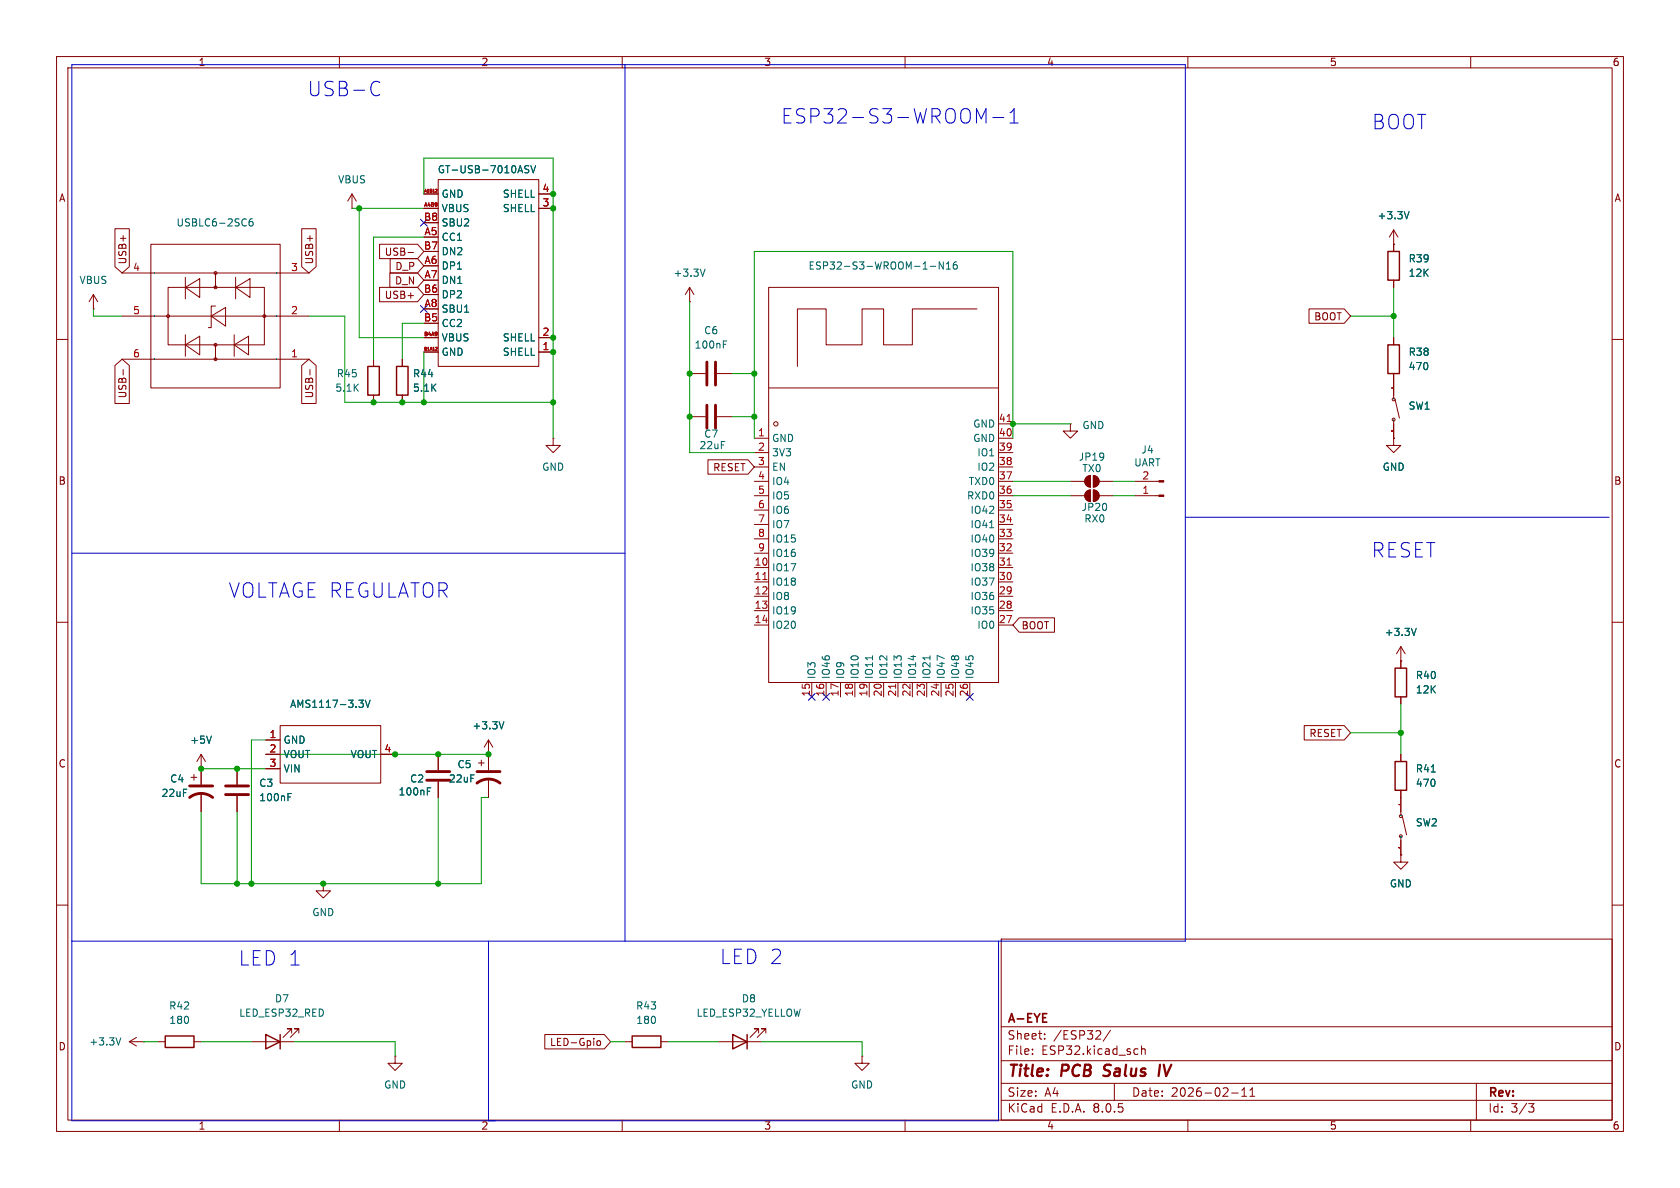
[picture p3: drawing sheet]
<svg xmlns="http://www.w3.org/2000/svg" width="297mm" height="210mm" viewBox="0 0 297 210" stroke-linecap="round" stroke-linejoin="round" font-family="sans-serif">
<g fill="none" stroke="#840000" stroke-width=".18">
<path d="M10 10h277v190h-277zM12 12h273v186h-273zM60 10v2M110 10v2M160 10v2M210 10v2M260 10v2M62.2 36.8h.1M62.2 34.3l-.7 1.3M62.2 34.3v2.5M62.2 34.3l.8 1.3M74.9 36.8h2.6"/>
<path d="M74.9 34.3h2.6M77.5 31.8h17.7v33h-17.7zM95.2 36.8h2.6M95.2 34.3h2.6M10 60h2M16.5 54.6h.1M16.5 52.1l-.8 1.2M16.5 52.1v2.5M16.5 52.1l.8 1.2M20.3 40.4h2.6v6.7l-1.3 1.2-1.3-1.2zM21.6 48.3h33M21.6 55.9h33"/>
<path d="M26.7 43.2h22.8v25.4h-22.8zM29.7 50.8h17v10.2h-17zM32.8 50.8l2.5-1.5v3.3zM32.8 49v3.8M32.8 59.2v3.8M37.3 55.9l2.6-1.5v3.3zM38.1 54.1h-.8v3.8h-.5M38.1 48.3v2.5M41.4 59.2v3.8M41.7 50.8l2.5-1.5v3.3zM41.7 49v3.8M53.3 40.4h2.6v6.7l-1.3 1.2-1.3-1.2z"/>
<path d="M67.1 50.8h6.7l1.1 1.3-1.1 1.2h-6.7zM67.1 43.2h6.7l1.1 1.3-1.1 1.2h-6.7zM68.9 48.3h4.9l1.1 1.2-1.1 1.3h-4.9zM69 45.7h4.8l1.1 1.3-1.1 1.3h-4.8zM72.1 44.6h1M74.9 59.7h2.6M95.2 59.7h2.6M121.9 53.3h.1M121.9 50.8l-.7 1.3M121.9 50.8v2.5M121.9 50.8l.8 1.3M135.9 50.8h40.6v69.9h-40.6z"/>
<path d="M172.7 54.6h-11.4v6.4h-5.1v-6.4h-3.8v6.4h-6.4v-6.4h-5v10.2M231.4 54.6h6.2l1.2 1.3-1.2 1.3h-6.2zM246.4 43.2h.1M246.4 40.6v3.9M246.4 49.5v1.3M246.4 59.7v1.3M246.4 40.6l-.8 1.3M246.4 40.6l.7 1.3M285 60h2M20.3 64.6l1.3-1.1 1.3 1.1v6.7h-2.6zM21.6 63.5h33M21.8 65.3v1"/>
<path d="M32.8 61l2.5-1.6v3.3zM38.1 61v2.5M41.4 61l2.5-1.6v3.3zM53.3 64.6l1.3-1.1 1.3 1.1v6.7h-2.6zM54.8 65.3v1M66 63.5v1.3M66 69.9v1.2M71.1 63.5v1.3M71.1 69.9v1.2M74.9 62.2h2.6M95.2 62.2h2.6M97.8 77.5v1.2h1.3l-1.3 1.3-1.3-1.3h1.3"/>
<path d="M97.8 77.5h.1M121.9 66h2.8M121.9 73.7h2.8M126.7 66h2.8M126.7 73.7h2.8M133.3 77.5h2.6M135.9 68.6h40.6M176.5 77.5h2.6M176.5 74.9h2.6M189.2 74.9v1.3h1.3l-1.3 1.3-1.2-1.3h1.2M189.2 74.9h.1M246.4 77.5v1.2h1.2l-1.2 1.3-1.3-1.3h1.3"/>
<path d="M246.4 77.5h.1M246.4 66v4.4M246.4 74.4v3.1M246.6 70.6l.8 3.3M125.2 81.3h7l1.1 1.3-1.1 1.2h-7zM133.3 80h2.6M133.3 82.6h2.6M133.3 97.8h2.6M133.3 95.3h2.6M133.3 92.7h2.6M133.3 90.2h2.6M133.3 87.6h2.6"/>
<path d="M133.3 85.1h2.6M176.5 80h2.6M176.5 82.6h2.6M176.5 97.8h2.6M176.5 95.3h2.6M176.5 92.7h2.6M176.5 90.2h2.6M176.5 87.6h2.6M176.5 85.1h2.6M189.2 87.6h2.6M189.2 85.1h2.6M192.1 84.4l.7-.3v2a1.02 1.02 0 0 1-.9-.6 1.02 1.02 0 0 1 .2-1.1z"/>
<path d="M192.1 86.9l.7-.3v2a1.02 1.02 0 0 1-.9-.6 1.02 1.02 0 0 1 .2-1.1zM193.3 84.1a1.02 1.02 0 0 1 1 1 1.02 1.02 0 0 1-1 1zM193.3 86.6a1.02 1.02 0 0 1 1 1 1.02 1.02 0 0 1-1 1zM194.3 87.6h2.5M194.3 85.1h2.5M200.7 87.6h4.2M200.7 85.1h4.2M10 110h2M133.3 100.3h2.6M133.3 102.9h2.6M133.3 105.4h2.6M133.3 108h2.6"/>
<path d="M133.3 110.5h2.6M176.5 100.3h2.6M176.5 102.9h2.6M176.5 105.4h2.6M176.5 108h2.6M176.5 110.5h2.6M180.2 109.2h6.2v2.6h-6.2l-1.1-1.3zM247.6 116.8h.1M247.6 114.3v3.8M247.6 114.3l-.7 1.3M247.6 114.3l.8 1.3M285 110h2"/>
<path d="M33.8 137.4h1M34.3 136.9v1M35.6 135.9h.1M35.6 133.4l-.8 1.2M35.6 133.4v5.3M35.6 133.4l.7 1.2M41.9 135.9v2.8M47 130.8h2.5M47 133.4h2.5M47 135.9h2.5M49.5 128.3h17.8v10.1h-17.8zM67.3 133.4h2.5"/>
<path d="M77.5 133.4v2.7M77.5 138.2v2.8M84.6 134.9h1M85.1 134.4v1M86.4 133.4h.1M86.4 130.8v5.3M86.4 137.7v3.3M86.4 130.8l-.8 1.3M86.4 130.8l.7 1.3M143.5 120.7v2.5M146 120.7v2.5M148.6 120.7v2.5"/>
<path d="M151.1 120.7v2.5M153.7 120.7v2.5M156.2 120.7v2.5M158.7 120.7v2.5M161.3 120.7v2.5M163.8 120.7v2.5M166.4 120.7v2.5M168.9 120.7v2.5M171.4 120.7v2.5M230.6 128.3h7l1.2 1.2-1.2 1.3h-7zM247.6 123.2v1.3M247.6 133.4v1.2"/>
<path d="M247.6 139.7v4.3M10 160h2M35.6 140.2v3.3M41.9 140.7v2.8M57.1 156.2v1.3h1.3l-1.3 1.3-1.2-1.3h1.2M57.1 156.2h.1M247.6 151.1v1.3h1.3l-1.3 1.3-1.2-1.3h1.2M247.6 151.1h.1M247.6 148.1v3M247.9 144.3l.8 3.3M285 160h2M177 166h108v32h-108z"/>
<path d="M22.9 184.2h2.5M22.9 184.2l1.2 .7M24.1 183.4l-1.2 .8M25.4 184.2h.1M27.9 184.2h1.3M34.3 184.2h1.3M44.4 184.2h7.7M51.6 182.6v-.7h-.8h.8l-1.6 1.5M52.8 182.6v-.7h-.7h.7l-1.5 1.5M60 198v2M69.8 186.7v1.3h1.3l-1.3 1.2-1.2-1.2h1.2M69.8 186.7h.1"/>
<path d="M96.3 182.9h10.5l1.1 1.3-1.1 1.2h-10.5zM105.6 184.1l.2-.1 .3 .1 .1 .5-.1 .2h-.3l-.2-.1zM110 198v2M110.5 184.2h1.3M116.8 184.2h1.3M127 184.2h7.6M134.1 182.6v-.7h-.8h.8l-1.5 1.5M135.4 182.6v-.7h-.8h.8l-1.5 1.5M152.4 186.7v1.3h1.3l-1.3 1.2-1.3-1.2h1.3M152.4 186.7h.1M160 198v2M177 194.5h108"/>
<path d="M177 191.5h108M177 187.5h108M177 181.5h108M182.5 186.3v.1M182.5 185.5v.1M184.7 183.6v.1M184.7 182.8v.1M196.3 182.1l-1.3 2M197 191.5v3M201 185.4l.2 .1M201.2 186.3l-.2 .1M201.8 184.9v1.5"/>
<path d="M201.8 185.5l.2-.1 .4 .1 .1 .9M210 198v2M217.7 193.2h1.2M219.5 193.8h.9M219.5 192.7l.5-.4v1.5M221 193.8h.8M221 192.7l.4-.4v1.5M260 198v2M261 191.5v6.5M270.2 195.1h1l-.5 .6 .4 .1 .1 .5-.3 .3h-.4"/>
<circle cx="29.7" cy="55.9" r=".25"/>
<circle cx="38.1" cy="50.8" r=".25"/>
<circle cx="38.1" cy="48.3" r=".25"/>
<circle cx="46.7" cy="55.9" r=".25"/>
<circle cx="38.1" cy="61" r=".25"/>
<circle cx="38.1" cy="63.5" r=".25"/>
<circle cx="137.2" cy="74.9" r=".38"/>
<circle cx="246.4" cy="70.6" r=".25"/>
<circle cx="246.4" cy="74.2" r=".25"/>
<circle cx="247.6" cy="147.8" r=".25"/>
<circle cx="247.6" cy="144.3" r=".25"/>
</g>
<path d="M195 190.1l.3 .1M195.3 188.4l-.1 .4 .1 .2M205.1 188.2l-.3 2" fill="none" stroke="#840000" stroke-width=".4"/>
<path d="M184.3 179.2h.8M184.3 180.7h.8" fill="none" stroke="#840000" stroke-width=".3"/>
<path d="M125 64v4.1M125 71.6v4.1M126.5 64v4.1M126.5 71.6v4.1M33.5 138.9h4.1M39.9 138.9h4M75.4 136.4h4.1M75.4 137.9h4.1M84.3 138.4a3.3 3.3 0 0 1 4.1 0M84.3 136.4h4.1M33.5 141a3.3 3.3 0 0 1 4.1 0M39.9 140.5h4" fill="none" stroke="#840000" stroke-width=".51"/>
<g fill="none" stroke="#006464" stroke-width=".18">
<path d="M44.6 38.7h-.3a.86 .86 0 0 0 0 1.2l.4-.1 .1-.4-.3-.2h-.2l-.3 .2M93.5 29.3h-.5l-.2 .1v.4l.6 .2 .1 .3-.3 .3-.4-.1M93.8 29.3l.5 1.3 .4-1.3M249.1 37.4l-.4 1.3M27.3 55.9h.1M27.3 48.2v.1M48.9 48.2h.1M48.9 48.3h.1M48.9 55.9h.1M124.6 47.6l-.4 1.2M164.5 47.1h.9M166.8 46.3v1.3l-.8-1.3v1.3"/>
<path d="M167.3 47.6h.7M167.3 46.7l.4-.4v1.3M169.1 46.3l-.3 .1a.85 .85 0 0 0 0 1.2l.4-.2v-.4l-.2-.2h-.4l-.1 .2M27.3 63.5h.1M48.9 63.5h.1M127.9 60.9h.4M127.9 60.3h.6M246.4 74.3h.1M246.4 70.5h.1M175 93.3h.7M154.2 115.9v.8M164.4 115.9v.8"/>
<path d="M250.4 111.1l-.5 1.2M37.4 130.1l-.4 1.3M63.4 123.8h.8l-.4 .5 .4 .1v.4l-.2 .2h-.4M64.6 123.8l.4 1.2 .4-1.2M75.5 139.9h.5M75.5 139.3h.7M89.1 127.6l-.4 1.2M253 136.5h.7M50.9 140.9h.4M50.9 140.3h.6M247.7 144.1h.1M247.7 148h.1"/>
<path d="M21.4 183.5l-.5 1.2"/>
</g>
<path d="M245.4 44.5h2v5h-2zM65 64.8h2.1v5.1h-2.1zM70.1 64.8h2v5.1h-2zM245.4 61h2v5h-2zM246.6 118.1h2.1v5.1h-2.1zM246.6 134.6h2.1v5.1h-2.1zM29.2 183.1h5.1v2.1h-5.1zM47 182.9l2.5 1.3-2.5 1.2zM49.5 182.9v2.5M111.8 183.1h5v2.1h-5zM129.5 182.9l2.6 1.3-2.6 1.2zM132.1 182.9v2.5" fill="none" stroke="#840000" stroke-width=".25"/>
<g fill="none" stroke="#a90000" stroke-width=".18">
<path d="M77.1 33.5h.2M77.3 33.5h.1M77.3 33.5v.2l-.3 .3h.3M77.1 61.4h.2M77.3 61.4h.1M77.3 61.4v.2l-.3 .3h.3M178 74.5h.8M246.1 68.6h.1M246.1 76.2h.1M178 99.9h.8M134.9 102.5h.7M158.3 121v.7"/>
<path d="M247.4 142.2h.1M247.4 149.9h.1"/>
</g>
<g fill="#840000" stroke="#840000" stroke-width=".18">
<path d="M204.9 85h.8v.2h-.8z"/>
<path d="M204.9 87.5h.8v.3h-.8z"/>
<path d="M192.1 84.4l.7-.3v2a1.02 1.02 0 0 1-.9-.6 1.02 1.02 0 0 1 .2-1.1z"/>
<path d="M193.3 84.1a1.02 1.02 0 0 1 1 1 1.02 1.02 0 0 1-1 1z"/>
<path d="M192.1 86.9l.7-.3v2a1.02 1.02 0 0 1-.9-.6 1.02 1.02 0 0 1 .2-1.1z"/>
<path d="M193.3 86.6a1.02 1.02 0 0 1 1 1 1.02 1.02 0 0 1-1 1z"/>
</g>
<path d="M66.4 14.4l.7 .2M67.1 16.7l-.7 .2M110.5 11.4v155M178.6 19.9l.7-.7v2.5M173.5 21l.8-1.8v2.5M175.5 20.8h2M178.6 21.7h1.4M12.7 97.8h97.8M209.5 91.4h75M12.7 166.4h196.8v-155h-196.8v186.7h163.8v-31.7M86.4 166.4v31.7" fill="none" stroke="#0000c2" stroke-width=".18"/>
<g fill="none" stroke="#009600" stroke-width=".18">
<path d="M62.2 36.8h12.7M63.5 36.8v22.9h11.4M74.9 34.3v-6.4h22.9v49.6M16.5 54.6v1.3h5.1M54.6 55.9h6.4v15.2h36.8M74.9 57.2h-3.8v6.3M74.9 41.9h-8.9v21.6M121.9 53.3v26.7h11.4M238.8 55.9h7.6M246.4 50.8v8.9M74.9 62.2v8.9M129.5 73.7h3.8"/>
<path d="M129.5 66h3.8M133.3 77.5v-33h45.8v33M179.1 74.9h10.1M179.1 85.1h10.1M179.1 87.6h10.1M196.8 85.1h3.9M196.8 87.6h3.9M35.6 135.9h11.4M47 130.8h-2.6v25.4M47 133.4h39.4M238.8 129.5h8.8M247.6 124.5v8.9"/>
<path d="M41.9 143.5v12.7M77.5 141v15.2M86.4 141h-1.3v15.2h-49.5v-12.7M25.4 184.2h2.5M35.6 184.2h8.8M52.1 184.2h17.7v2.5M107.9 184.2h2.6M118.1 184.2h8.9M134.6 184.2h17.8v2.5"/>
</g>
<path d="M74.3 38.8l1.2 1.2M75.5 38.8l-1.2 1.2M74.3 54l1.2 1.2M75.5 54l-1.2 1.2M142.9 122.6l1.2 1.2M144.1 122.6l-1.2 1.2M145.4 122.6l1.3 1.2M146.7 122.6l-1.3 1.2M170.8 122.6l1.3 1.2M172.1 122.6l-1.3 1.2" fill="none" stroke="#000084" stroke-width=".18"/>
<g fill="#009600" stroke="#009600" stroke-width=".18">
<circle cx="69.8" cy="133.4" r=".46"/>
<circle cx="63.5" cy="36.8" r=".46"/>
<circle cx="77.5" cy="133.4" r=".46"/>
<circle cx="86.4" cy="133.4" r=".46"/>
<circle cx="246.4" cy="55.9" r=".46"/>
<circle cx="247.6" cy="129.5" r=".46"/>
<circle cx="179.1" cy="74.9" r=".46"/>
<circle cx="41.9" cy="135.9" r=".46"/>
<circle cx="35.6" cy="135.9" r=".46"/>
<circle cx="57.1" cy="156.2" r=".46"/>
<circle cx="77.5" cy="156.2" r=".46"/>
<circle cx="44.4" cy="156.2" r=".46"/>
<circle cx="41.9" cy="156.2" r=".46"/>
<circle cx="97.8" cy="62.2" r=".46"/>
<circle cx="97.8" cy="36.8" r=".46"/>
<circle cx="97.8" cy="59.7" r=".46"/>
<circle cx="97.8" cy="71.1" r=".46"/>
<circle cx="97.8" cy="34.3" r=".46"/>
<circle cx="66" cy="71.1" r=".46"/>
<circle cx="71.1" cy="71.1" r=".46"/>
<circle cx="74.9" cy="71.1" r=".46"/>
<circle cx="121.9" cy="73.7" r=".46"/>
<circle cx="121.9" cy="66" r=".46"/>
<circle cx="133.3" cy="66" r=".46"/>
<circle cx="133.3" cy="73.7" r=".46"/>
</g>
<g font-size="3.5" fill="#0000c2">
<text x="54.3" y="17.3">USB-C</text>
<text x="138.1" y="22.1">ESP32-S3-WROOM-1</text>
<text x="242.5" y="23.1">BOOT</text>
<text x="242.4" y="98.8">RESET</text>
<text x="40.4" y="105.9">VOLTAGE REGULATOR</text>
<text x="42.2" y="170.9">LED 1</text>
<text x="127.2" y="170.7">LED 2</text>
</g>
<g font-size="2.8" fill="#840000">
<text x="178" y="190.9">Title:</text>
<text x="187.7" y="190.9">PCB</text>
<text x="196" y="190.9">Salus</text>
<text x="206.5" y="190.9">IV</text>
</g>
<g font-size="2.1" fill="#840000">
<text x="178" y="184">Sheet:</text>
<text x="178" y="181.2">A-EYE</text>
<text x="186.2" y="184">/ESP32/</text>
<text x="178" y="186.7">File:</text>
<text x="184.1" y="186.7">ESP32.kicad_sch</text>
<text x="178" y="196.9">KiCad</text>
<text x="178" y="194.1">Size:</text>
<text x="184.7" y="194.1">A4</text>
<text x="185.7" y="196.9">E.D.A.</text>
<text x="193.3" y="196.9">8.0.5</text>
<text x="200" y="194.1">Date:</text>
<text x="207" y="194.1">2026-02-11</text>
<text x="263" y="194.3">Rev:</text>
<text x="263" y="196.9">Id:</text>
<text x="267.1" y="196.9">3/3</text>
</g>
<g font-size="1.8" fill="#840000">
<text x="35" y="11.9">1</text>
<text x="85" y="11.9">2</text>
<text x="135" y="11.9">3</text>
<text x="185" y="11.9">4</text>
<text x="235" y="11.9">5</text>
<text x="285" y="11.9">6</text>
<text x="10.3" y="35.9">A</text>
<text x="285.3" y="35.9">A</text>
<text x="22.5" y="46.8" transform="rotate(-90 22.5 46.8)">USB+</text>
<text x="55.6" y="46.8" transform="rotate(-90 55.6 46.8)">USB+</text>
<text x="67.9" y="45.4">USB-</text>
<text x="69.8" y="47.9">D_P</text>
<text x="67.9" y="53">USB+</text>
<text x="69.7" y="50.5">D_N</text>
<text x="232.2" y="56.8">BOOT</text>
<text x="22.5" y="70.5" transform="rotate(-90 22.5 70.5)">USB-</text>
<text x="55.6" y="70.5" transform="rotate(-90 55.6 70.5)">USB-</text>
<text x="126" y="83.5">RESET</text>
<text x="10.3" y="85.9">B</text>
<text x="285.3" y="85.9">B</text>
<text x="180.5" y="111.4">BOOT</text>
<text x="231.4" y="130.5">RESET</text>
<text x="10.3" y="135.9">C</text>
<text x="285.3" y="135.9">C</text>
<text x="10.3" y="185.9">D</text>
<text x="97.1" y="185.1">LED-Gpio</text>
<text x="285.3" y="185.9">D</text>
<text x="35" y="199.9">1</text>
<text x="85" y="199.9">2</text>
<text x="135" y="199.9">3</text>
<text x="185" y="199.9">4</text>
<text x="235" y="199.9">5</text>
<text x="285" y="199.9">6</text>
</g>
<g font-size="1.8" fill="#006464">
<text x="59.7" y="32.6">VBUS</text>
<text x="77.3" y="30.8">GT-USB-7010ASV</text>
<text x="78" y="35.2">GND</text>
<text x="88.8" y="35.2">SHELL</text>
<text x="31.1" y="40.2">USBLC6-2SC6</text>
<text x="78" y="37.7">VBUS</text>
<text x="78" y="40.2">SBU2</text>
<text x="88.8" y="37.7">SHELL</text>
<text x="243.4" y="39">+3.3V</text>
<text x="78" y="42.8">CC1</text>
<text x="78" y="47.9">DP1</text>
<text x="78" y="45.3">DN2</text>
<text x="142.8" y="47.9">ESP32-S3-WROOM-1-N16</text>
<text x="248.9" y="46.6">R39</text>
<text x="14" y="50.4">VBUS</text>
<text x="78" y="50.4">DN1</text>
<text x="78" y="52.9">DP2</text>
<text x="119" y="49.1">+3.3V</text>
<text x="248.9" y="49.1">12K</text>
<text x="78" y="55.5">SBU1</text>
<text x="78" y="58">CC2</text>
<text x="124.4" y="59.3">C6</text>
<text x="78" y="63.1">GND</text>
<text x="78" y="60.6">VBUS</text>
<text x="88.8" y="63.1">SHELL</text>
<text x="88.8" y="60.6">SHELL</text>
<text x="122.7" y="61.8">100nF</text>
<text x="248.9" y="65.6">470</text>
<text x="248.9" y="63.1">R38</text>
<text x="59.2" y="69.4">5.1K</text>
<text x="59.4" y="66.9">R45</text>
<text x="72.9" y="66.9">R44</text>
<text x="72.9" y="69.4">5.1K</text>
<text x="124.4" y="77.6">C7</text>
<text x="171.9" y="75.8">GND</text>
<text x="191.3" y="76">GND</text>
<text x="248.9" y="72.6">SW1</text>
<text x="95.8" y="83.4">GND</text>
<text x="123.6" y="79.6">22uF</text>
<text x="136.4" y="78.3">GND</text>
<text x="136.4" y="80.9">3V3</text>
<text x="136.4" y="83.4">EN</text>
<text x="171.9" y="78.3">GND</text>
<text x="172.7" y="83.4">IO2</text>
<text x="172.7" y="80.9">IO1</text>
<text x="190.6" y="81.6">JP19</text>
<text x="191.2" y="83.7">TX0</text>
<text x="200.4" y="82.7">UART</text>
<text x="201.7" y="80.4">J4</text>
<text x="244.3" y="83.4">GND</text>
<text x="136.4" y="86">IO4</text>
<text x="136.4" y="88.5">IO5</text>
<text x="170.9" y="88.5">RXD0</text>
<text x="171.2" y="86">TXD0</text>
<text x="136.4" y="91">IO6</text>
<text x="136.4" y="93.6">IO7</text>
<text x="171.5" y="93.6">IO41</text>
<text x="171.5" y="91">IO42</text>
<text x="191.1" y="90.5">JP20</text>
<text x="191.6" y="92.6">RX0</text>
<text x="136.4" y="101.2">IO17</text>
<text x="136.4" y="96.1">IO15</text>
<text x="136.4" y="98.7">IO16</text>
<text x="171.5" y="101.2">IO38</text>
<text x="171.5" y="98.7">IO39</text>
<text x="171.5" y="96.1">IO40</text>
<text x="136.4" y="103.7">IO18</text>
<text x="136.4" y="106.3">IO8</text>
<text x="171.5" y="106.3">IO36</text>
<text x="171.5" y="103.7">IO37</text>
<text x="136.4" y="108.8">IO19</text>
<text x="136.4" y="111.4">IO20</text>
<text x="171.5" y="108.8">IO35</text>
<text x="172.7" y="111.4">IO0</text>
<text x="244.7" y="112.6">+3.3V</text>
<text x="51.2" y="125.3">AMS1117-3.3V</text>
<text x="144.4" y="120.1" transform="rotate(-90 144.4 120.1)">IO3</text>
<text x="146.9" y="120.1" transform="rotate(-90 146.9 120.1)">IO46</text>
<text x="149.5" y="120.1" transform="rotate(-90 149.5 120.1)">IO9</text>
<text x="152" y="120.1" transform="rotate(-90 152 120.1)">IO10</text>
<text x="154.5" y="120.1" transform="rotate(-90 154.5 120.1)">IO11</text>
<text x="157.1" y="120.1" transform="rotate(-90 157.1 120.1)">IO12</text>
<text x="159.6" y="120.1" transform="rotate(-90 159.6 120.1)">IO13</text>
<text x="162.2" y="120.1" transform="rotate(-90 162.2 120.1)">IO14</text>
<text x="164.7" y="120.1" transform="rotate(-90 164.7 120.1)">IO21</text>
<text x="167.2" y="120.1" transform="rotate(-90 167.2 120.1)">IO47</text>
<text x="169.8" y="120.1" transform="rotate(-90 169.8 120.1)">IO48</text>
<text x="172.3" y="120.1" transform="rotate(-90 172.3 120.1)">IO45</text>
<text x="250.2" y="120.2">R40</text>
<text x="250.2" y="122.8">12K</text>
<text x="33.5" y="131.7">+5V</text>
<text x="50" y="131.7">GND</text>
<text x="83.4" y="129.1">+3.3V</text>
<text x="50" y="134.2">VOUT</text>
<text x="50" y="136.8">VIN</text>
<text x="61.9" y="134.2">VOUT</text>
<text x="80.8" y="136">C5</text>
<text x="250.2" y="136.8">R41</text>
<text x="28.5" y="141.1">22uF</text>
<text x="30" y="138.5">C4</text>
<text x="45.7" y="139.3">C3</text>
<text x="45.7" y="141.8">100nF</text>
<text x="70.4" y="140.8">100nF</text>
<text x="72.4" y="138.5">C2</text>
<text x="79.3" y="138.5">22uF</text>
<text x="250.2" y="139.3">470</text>
<text x="250.2" y="146.3">SW2</text>
<text x="245.6" y="157.1">GND</text>
<text x="55.1" y="162.2">GND</text>
<text x="29.8" y="178.7">R42</text>
<text x="42.2" y="179.9">LED_ESP32_RED</text>
<text x="48.5" y="177.4">D7</text>
<text x="112.4" y="178.7">R43</text>
<text x="123" y="179.9">LED_ESP32_YELLOW</text>
<text x="131.1" y="177.4">D8</text>
<text x="15.7" y="185">+3.3V</text>
<text x="29.8" y="181.2">180</text>
<text x="112.4" y="181.2">180</text>
<text x="67.8" y="192.6">GND</text>
<text x="150.4" y="192.6">GND</text>
</g>
<g font-size="1.8" fill="#a90000">
<text x="95.8" y="34">4</text>
<text x="74.9" y="39.1">B8</text>
<text x="74.9" y="41.7">A5</text>
<text x="95.8" y="36.6">3</text>
<text x="74.9" y="44.2">B7</text>
<text x="74.9" y="46.7">A6</text>
<text x="23.4" y="48">4</text>
<text x="51.4" y="48">3</text>
<text x="74.9" y="51.8">B6</text>
<text x="74.9" y="49.3">A7</text>
<text x="23.4" y="55.6">5</text>
<text x="51.4" y="55.6">2</text>
<text x="74.9" y="56.9">B5</text>
<text x="74.9" y="54.4">A8</text>
<text x="95.8" y="59.4">2</text>
<text x="23.4" y="63.2">6</text>
<text x="51.4" y="63.2">1</text>
<text x="95.8" y="62">1</text>
<text x="133.9" y="77.2">1</text>
<text x="176.5" y="77.2">40</text>
<text x="176.5" y="74.7">41</text>
<text x="133.9" y="79.8">2</text>
<text x="133.9" y="82.3">3</text>
<text x="176.5" y="82.3">38</text>
<text x="176.5" y="79.8">39</text>
<text x="133.9" y="84.8">4</text>
<text x="133.9" y="87.4">5</text>
<text x="133.9" y="89.9">6</text>
<text x="176.5" y="89.9">35</text>
<text x="176.5" y="87.4">36</text>
<text x="176.5" y="84.8">37</text>
<text x="201.9" y="87.4">1</text>
<text x="201.9" y="84.8">2</text>
<text x="133.9" y="92.5">7</text>
<text x="133.9" y="95">8</text>
<text x="176.5" y="95">33</text>
<text x="176.5" y="92.5">34</text>
<text x="133.3" y="100.1">10</text>
<text x="133.9" y="97.5">9</text>
<text x="176.5" y="100.1">31</text>
<text x="176.5" y="97.5">32</text>
<text x="133.3" y="102.6">11</text>
<text x="133.3" y="105.2">12</text>
<text x="133.3" y="107.7">13</text>
<text x="176.5" y="107.7">28</text>
<text x="176.5" y="105.2">29</text>
<text x="176.5" y="102.6">30</text>
<text x="133.3" y="110.2">14</text>
<text x="176.5" y="110.2">27</text>
<text x="143.3" y="123.2" transform="rotate(-90 143.3 123.2)">15</text>
<text x="145.8" y="123.2" transform="rotate(-90 145.8 123.2)">16</text>
<text x="148.3" y="123.2" transform="rotate(-90 148.3 123.2)">17</text>
<text x="150.9" y="123.2" transform="rotate(-90 150.9 123.2)">18</text>
<text x="153.4" y="123.2" transform="rotate(-90 153.4 123.2)">19</text>
<text x="156" y="123.2" transform="rotate(-90 156 123.2)">20</text>
<text x="158.5" y="123.2" transform="rotate(-90 158.5 123.2)">21</text>
<text x="161" y="123.2" transform="rotate(-90 161 123.2)">22</text>
<text x="163.6" y="123.2" transform="rotate(-90 163.6 123.2)">23</text>
<text x="166.1" y="123.2" transform="rotate(-90 166.1 123.2)">24</text>
<text x="168.7" y="123.2" transform="rotate(-90 168.7 123.2)">25</text>
<text x="171.2" y="123.2" transform="rotate(-90 171.2 123.2)">26</text>
<text x="47.6" y="130.6">1</text>
<text x="47.6" y="133.1">2</text>
<text x="47.6" y="135.6">3</text>
<text x="67.9" y="133.1">4</text>
</g>
<g font-size=".9" fill="#a90000">
<text x="74.8" y="36.6">A4B9</text>
<text x="74.8" y="59.4">B4A9</text>
</g>
<g font-size=".7" fill="#a90000">
<text x="74.8" y="34">A1B12</text>
<text x="74.8" y="62">B1A12</text>
</g>
</svg>
